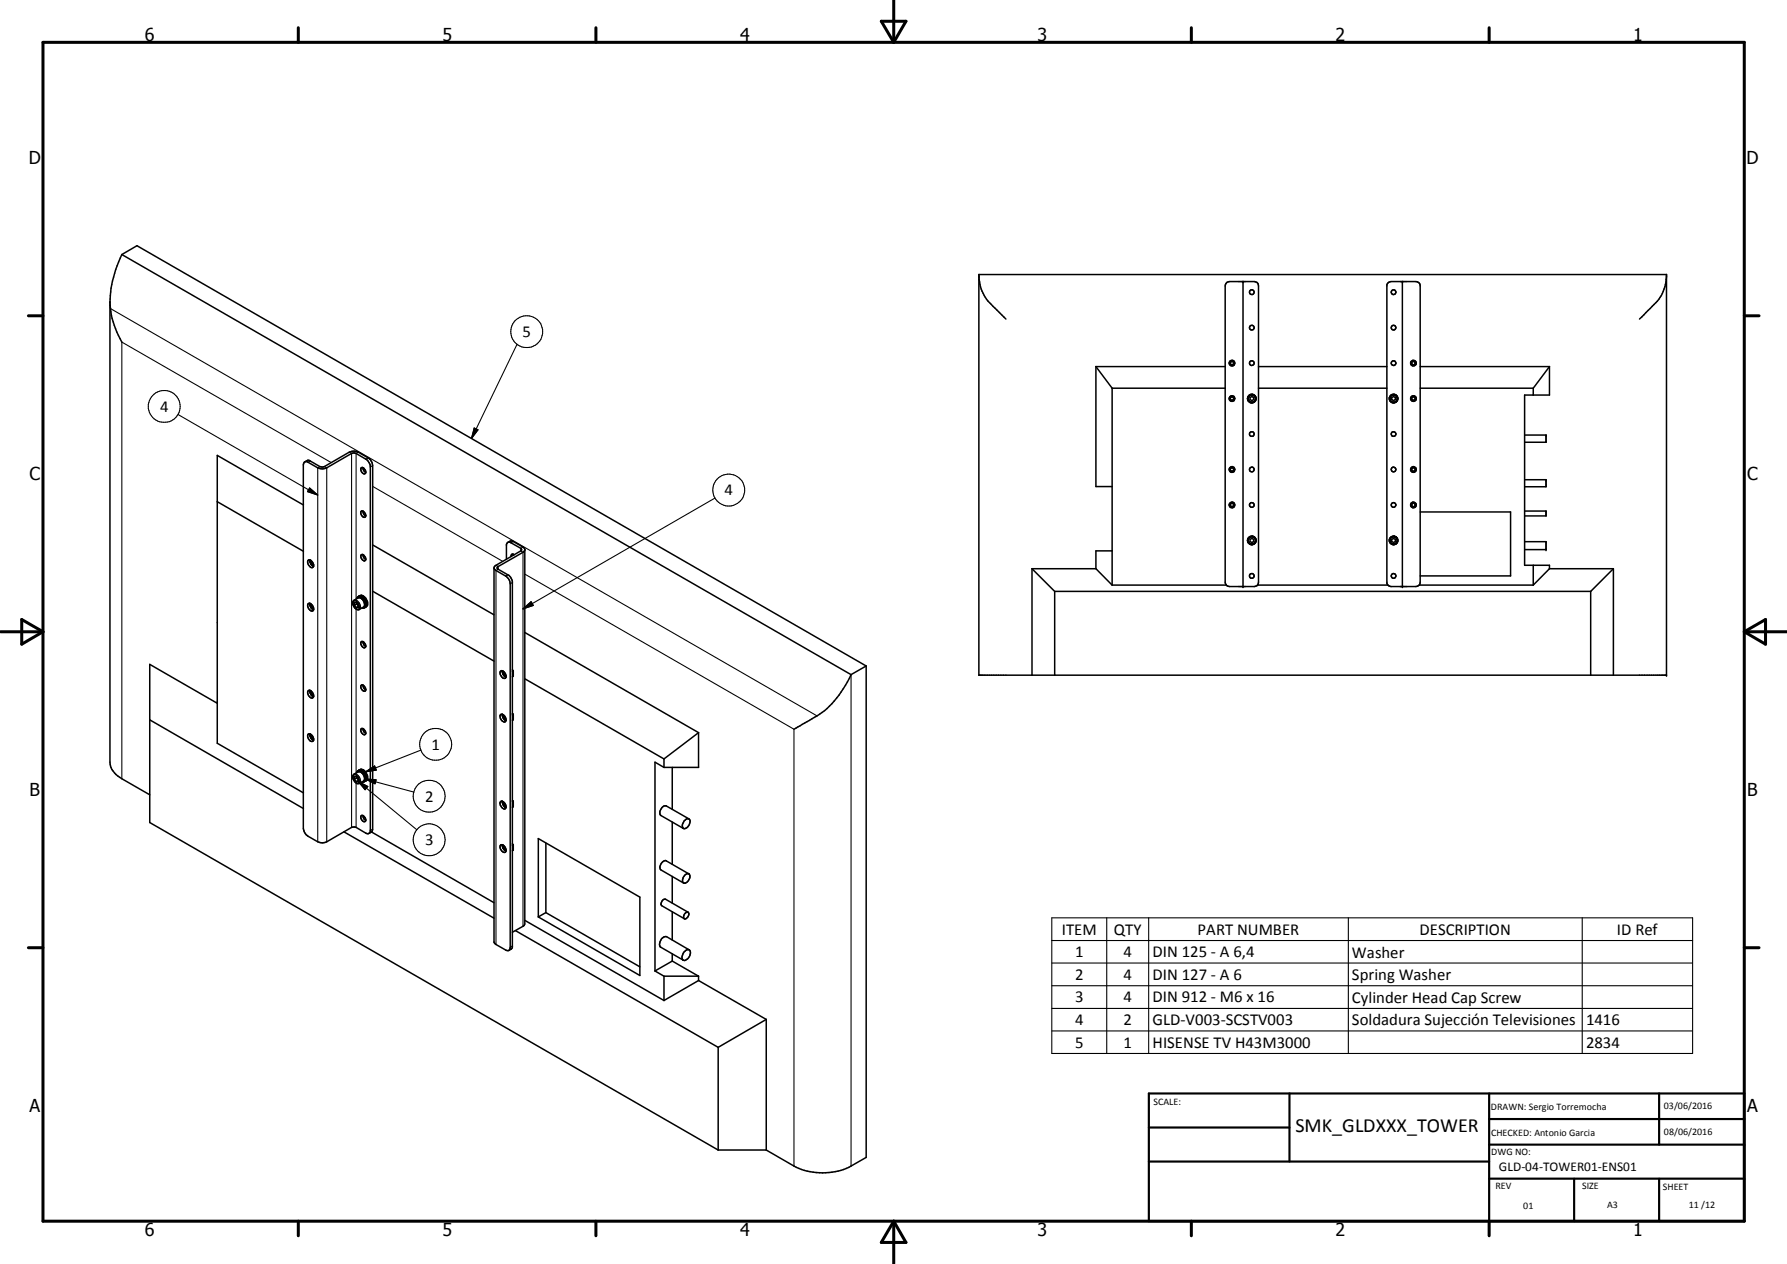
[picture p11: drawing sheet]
<svg xmlns="http://www.w3.org/2000/svg" width="420mm" height="297mm" viewBox="0 0 420 297" stroke-linecap="round" stroke-linejoin="round" font-family="sans-serif">
<g fill="none" stroke="#000" stroke-width=".35">
<path d="M28.6 59.8l171.5 98.7M28.6 59.8a22.5 22.5 0 0 0-2.2 15l1.1 3.2 1.1 2.4M28.6 59.8l3.6-2.1 171.5 98.8M25.9 70.9v108.2a4.5 4.5 0 0 0 2.7 3.9l6.6 3.8M230.2 64.5h161.6v94.2h-161.6zM230.2 64.5v.6M230.2 65.7a10.1 10.1 0 0 0 3.8 6.8l2.5 2.5M288.4 66.4l.7-.2h5.8a.94 .94 0 0 1 1 1v69.6a.95 .95 0 0 1-1 1h-5.8l-.7-.2-.3-.8v-69.6zM292.3 66.2v71.6M326.3 66.5l.8-.3h5.8l.6 .2 .3 .3 .1 .5v69.6l-.1 .5-.3 .3-.6 .2h-5.8l-.6-.2-.4-.5v-70.2zM329.7 66.2v71.6M391.8 65.1a10.3 10.3 0 0 1-2.1 5.7l-4.2 4.2"/>
<path d="M257.7 86.1v28.2h3.8M257.7 86.1l3.8 5.1M257.7 86.1h30.4M261.5 91.2v46.3M261.5 91.2h26.6M293.4 93.4a.99 .99 0 0 0 .7 1.3 .99 .99 0 0 0 1.2-.9M293.4 93.2a.98 .98 0 0 0 .5 1.4 .98 .98 0 0 0 1.3-.6M293.9 93.4l.4-.2 .5 .2v.5l-.5 .2-.4-.2zM294.2 92.7l-.4 .1-.4 .5M294.2 92.7h.3M294.2 92.7l-.6 .3M294.4 92.7v.1"/>
<path d="M294.5 92.7l.4 .1a1.01 1.01 0 0 1 .4 1.1M294.5 92.7v.2M294.5 92.7l.6 .4 .2 .5M295.9 86.1h30.2M295.9 91.2h30.2M326.7 93.7l.1 .5M326.8 93.3l-.1 .2M326.8 94.2l.8 .5M326.8 94.1l.1 .2M326.9 93l-.2 .4 .1 .7M327 94.4l.6 .3M327.2 93.4l.4-.2 .5 .2v.5l-.5 .2-.4-.2z"/>
<path d="M327.6 92.7l-.7 .3M327.7 92.8l.1-.1h.2l.4 .3 .2 .8M327.9 92.7l-.8 .2M327.9 92.7v.2M327.9 92.7l.6 .4M328.4 94.3l-.4 .3-.4 .1M328.5 93.2l.2 .4-.2 .6M328.6 93.9l-.3 .5-.7 .3M333.9 86.1h30.4M333.9 91.2h26.6M360.5 91.2v1.6M364.3 86.1v6.7h-5.8v40h5.8v.8"/>
<path d="M364.3 86.1l-3.8 5.1M51.1 117.9l20.2 11.6M71.3 118.7l-20.2-11.7v67.7l20.2 11.6M71.7 108.5l.6-.3h.4l2.5 1.4 .8 .1 6.1-3.4 1.1-.3 1 .3 2.6 1.4 .7 1.2 .1 86-.3 .6 28.9 16.6M71.7 108.5h.5l2.5 1.4 1.1 .3 1-.3 6.2-3.4 .7 .1 2.3 1.3a1.98 1.98 0 0 1 1.1 1.6v85.9l-.3 .4M71.7 108.5l-.4 .7 .1 85.7 .3 .8 .7 .8 2.3 1.3 1.1 .3 1-.3 6.2-3.4h.7l2.5 1.5h.4l.7-.3M84.9 110l.5-.1 .5 .6a.52 .52 0 0 1-.2 .8 .52 .52 0 0 1-.7-.4l-.2-.5zM85.4 109.9l.1 .7 .5 .4M358.5 102.2h5v1.7h-5M358.5 112.7h5v1.7h-5M72.8 131.6l.3 .1a1.58 1.58 0 0 1 .6 1.4M72.8 131.6h-.3a1.15 1.15 0 0 0 1.1 1.7l.1-.2"/>
<path d="M72.8 131.6l.3 .9 .6 .6M73.2 131.7a.74 .74 0 0 0 .5 1M84.9 120.2a.88 .88 0 0 1 .9 .4 .88 .88 0 0 1 0 .9 .92 .92 0 0 1-.9-1.3zM84.9 130.4l.5-.1 .6 .9a.42 .42 0 0 1-.2 .5 .42 .42 0 0 1-.6-.1l-.4-.7zM85.4 120.1l.3 .9 .3 .2M85.4 130.3l.1 .8 .5 .3M87.6 128.1l28.6 16.4M87.6 138.9l28.6 16.5M116.2 133.5l.4 .6 2.5 1.4 .7 .9 .2 .8v85.4l-.3 .8M116.2 133.5v87.9l.4 .6 2.3 1.3 .8 .1M119.4 127.5a1.03 1.03 0 0 1 1.3-.2l2.3 1.3 .4 .4v88M119.4 127.5l-.3 .4v3.5"/>
<path d="M119.4 127.5l.5-.1 2.6 1.5 .1 .4-6.2 3.7-.2 .5M120.7 130.3v.2M120.9 130.4l-.6-.1-.1 .5M123.4 129.3l-.4 .5-6.1 3.5 .2 .5 2.6 1.4 .3 .4 .5 1.1v85.8l-.3 .6-.5 .3M242.6 133.6h15.1M242.6 133.6l5.4 5.4M242.6 133.6v25.1M248 139h126M248 139v19.7M257.7 133.6l3.8 3.9M261.5 129.5h-3.8v4.1M261.5 137.5h26.8"/>
<path d="M293.3 127l.1 .3a.99 .99 0 0 0 1.4 .6M293.4 126.7l-.1 .3M293.6 126.4l-.3 .6M293.9 126.7l.4-.2 .5 .2v.6l-.5 .2-.4-.2zM294 126.1l-.4 .3M294.4 126v.2M294.5 126l.2 .1M294.5 126l-.5 .1M294.5 126l.4 .2 .3 .5M294.5 126v.2M294.8 126.1l.2 .1M295.1 126.4l.2 .5"/>
<path d="M295.3 126.7a1.01 1.01 0 0 1-.8 1.3 1.01 1.01 0 0 1-1.2-1M295.3 127.1l-.3 .7M295.6 137.5h30.7M326.8 126.6l-.1 .2M327.2 126.7l.4-.2 .5 .2v.6l-.5 .2-.4-.2zM327.3 126.1l-.5 .4M327.6 126l-.3 .1M327.9 126l-.6 .1M327.9 126a.97 .97 0 0 1 .7 1.4 .97 .97 0 0 1-1.6 .3 .97 .97 0 0 1 .3-1.6M327.9 126v.2M328 126.1l-.3 .1M328.1 126.1a1 1 0 0 1 .1 1.7 1 1 0 0 1-1.5-.8"/>
<path d="M333.7 137.5h26.8M333.9 120.3h21.3v15h-21.3M358.5 120.1h5v1.1h-5M358.5 127.3h5v1.9h-5M360.5 132.8v4.7M364.3 133.6h15M364.3 133.6l-3.8 3.9M374 139v19.7M379.3 133.6l-5.3 5.4M379.3 133.6v25.1M72.8 141.8h-.2a1.09 1.09 0 0 0 .7 1.8h.3l.1-.3v-.4M72.8 141.8l.6 .4 .3 .7"/>
<path d="M72.8 141.8l.3 .9 .6 .6M73.2 142a.72 .72 0 0 0 .5 .9M83.1 141.1l1.1-.6a1.4 1.4 0 0 1 1.3 2.2l-1 .5a1.43 1.43 0 0 1-1.4-2.1zM83.3 142.2v-.6h.5l.4 .6v.5l-.4 .1M83.3 142.2l.5 .6M83.9 141.9l.3 .4M83.9 141.9l-.6 .3M83.9 141.8v.1M84.2 142.5l-.4 .3M84.4 140.1a1.02 1.02 0 0 1 1.6 .5 1.68 1.68 0 0 1 .3 1.9l-.4 .2M84.4 140.1l-.2 .1M84.5 140.1h-.1"/>
<path d="M84.5 140.1h.2M84.5 140.1l-.4 .2M84.7 140.1l.6 .2 .6 .7M84.9 140.1l.1 .1M85 140.5v.1M85 140.5a.65 .65 0 0 0-.7-.3 .65 .65 0 0 0-.5 .5M85 150.7a.92 .92 0 0 1 .8 .5 .92 .92 0 0 1 0 1 .9 .9 0 0 1-.9-.5 .9 .9 0 0 1 .1-1zM85 140.2v.5M85 140.2v.3M85.4 150.8l.1 .7 .5 .4M85.7 142.7l-.7 .2M85.9 142.7l-.2 .1"/>
<path d="M86 141.3l-.6-.9-.2-.1-.2 .2a1.9 1.9 0 0 1 .7 2.2M86 141.3l.2 .7M86 142.6l-.1 .1M86 142.6l-.5 .3M86.1 142.5l-.1 .1M86.1 141.8l.1 .2M86.2 142l-.1 .5M86.2 142l-.2 .6M118.1 157.6a1.52 1.52 0 0 0 .8 1.5M118.4 157.8l.1 .6 .5 .4M118.9 158.7l-.1-.4-.6-.7-.6 .2a1.19 1.19 0 0 0 1.2 1.6l.1-.3M118.9 158.7v.4"/>
<path d="M120.5 157.4l.2 .2M120.7 157.6l-.2 .1M120.7 157.6v1.3l-.2 .1M123.4 148.6l40.8 23.6M123.4 159.5l32.7 18.9M200.1 158.5a21.8 21.8 0 0 1-10.9 11.4l-2.5 1.5M203.7 156.5v115.5l-3.6 2a14.8 14.8 0 0 1-13.4 0l-6.5-3.7M203.7 156.5l-3.6 2M35.2 169.2l36.1 20.8M51.1 165.3l-15.9-9.2v37.2l133.7 77M72.4 172.6a1.08 1.08 0 0 1 1.3 1.3 .69 .69 0 0 1-.7 .3 .69 .69 0 0 1-.5-.6l-.2-.5zM72.8 162.2h-.2a1.09 1.09 0 0 0 .7 1.8l.4-.3"/>
<path d="M72.8 162.2l.6 .5 .3 .6M72.8 162.2l.3 1 .6 .5M72.8 172.5v.3l.4 .8 .5 .3M73.2 172.6v.6l.5 .4M73.2 162.4v.6l.5 .4M73.7 163.3v.4M84.9 161.1a.75 .75 0 0 1 1.1 .7l-.1 .5a.88 .88 0 0 1-.9-.3 .88 .88 0 0 1-.1-.9zM85 171.2a.92 .92 0 0 1 .8 .5 .92 .92 0 0 1 0 .9 .95 .95 0 0 1-.8-1.4zM85.4 161l.1 .7 .5 .4M85.4 171.2l.1 .8 .5 .3M117.6 168l.2-.1a1.1 1.1 0 0 1 1 .6 1.1 1.1 0 0 1-.1 1.2 1.32 1.32 0 0 1-1.1-1.7zM118.1 167.9a1.43 1.43 0 0 0 .8 1.4"/>
<path d="M118.4 168l.2 .8 .4 .2M120.5 167.6l.2 .3M120.7 167.9v1.3h-.2M120.7 167.9h-.2M156.1 178.4v1.9M164.2 172.2v8.1h-8.1M164.2 172.2l-8.1 6.2M80.9 195.5l35.3 20.3M83.1 182l1.1-.6a1.44 1.44 0 0 1 1.3 2.2l-1 .5a1.46 1.46 0 0 1-1.4-2.1zM83.3 183.1v-.6h.5l.4 .5v.6l-.4 .1M83.3 183.1l.5 .6M83.9 182.8l.3 .4"/>
<path d="M83.9 182.8l-.6 .3M83.9 182.6v.2M84.1 181.2l-.3 .4M84.1 181.2l.3-.1 .6 .3M84.2 183.4l-.4 .3M84.4 181l-.2 .1M84.4 181a1.13 1.13 0 0 1 1.6 .5 1.51 1.51 0 0 1 .1 1.9l-.4 .2M84.4 181h.5l1 .9M84.9 191.7a.88 .88 0 0 1 .9 .4 .88 .88 0 0 1 0 1 .99 .99 0 0 1-.9-1.4zM85 181.4v.1M85 181.1v.5M85 181.1v.3"/>
<path d="M85 181.1l-.5-.1-.4 .2M85.2 181.1l-.2 .3 .6 .6a1.5 1.5 0 0 1 .1 1.6M85.3 181.2l.6 .7 .2 .5M85.4 191.6l.1 .8 .5 .3M85.7 183.6l-.7 .2M86 182.1l.1 .3M86.1 182.4l.1 .5M86.2 182.9l-.2 .6M86.2 182.9l-.2 .6-.5 .3M117.6 188.5l.2-.2a1.09 1.09 0 0 1 1 .6 1.09 1.09 0 0 1-.1 1.2 1.4 1.4 0 0 1-1.1-1.6zM117.6 198.7l.2-.2a1.1 1.1 0 0 1 1 .6 1.1 1.1 0 0 1-.1 1.2 1.32 1.32 0 0 1-1.1-1.6zM118.1 188.3a1.52 1.52 0 0 0 .8 1.5"/>
<path d="M118.1 198.5a1.43 1.43 0 0 0 .8 1.5M118.4 188.5l.2 .7 .4 .2M118.4 198.7l.2 .7 .4 .2M120.5 188.1l.2 .2M120.5 198.3l.2 .2M120.7 188.3v1.3l-.2 .1M120.7 198.5v1.3l-.2 .1M120.7 188.3l-.2 .1M120.7 198.5l-.2 .1M126.6 197.1l23.8 13.7v18.4l-23.8-13.7zM128.3 198.1v16.4M156.1 180.3l-2.1-1.2v49.1"/>
<path d="M158.1 180.3v9.9M158.1 193.2v9.9M160.9 192.9a.74 .74 0 0 1 .6-.5 .74 .74 0 0 1 .8 .5 1.54 1.54 0 0 1-1.7 1.7l-.1-.2a1.57 1.57 0 0 1 .4-1.5zM162 192.4l-5.3-3a1.47 1.47 0 0 0-1.3 2.2l5.3 3.1M121.2 218.7l47.7 27.4M123.4 216.3l32.7 18.8M123.4 217.1l-.4 .6-2.5 1.4M128.3 214.5l-1.7 1M128.3 214.5l22.1 12.7M158.1 206v6.2M158.1 214.2v6.7M161.1 205.6l.7-.3a1.23 1.23 0 0 1-.3 2l-.5 .3-.5-.4 .1-.9z"/>
<path d="M161.8 214.4a1.02 1.02 0 0 1-.9 1.5M161.8 214.4a.99 .99 0 0 0-.9 1.5M161.8 214.4l-5.3-3.1a1.02 1.02 0 0 0-.9 1.6l5.3 3M162 205.4l-5.3-3.1a1.42 1.42 0 0 0-1.3 2.1l5.3 3.1M154 228.2l2.1 1.2M156.1 229.4v5.7M156.1 229.4h8.1M158.1 224.2v1.6M158.1 225.8l6.1 3.6M158.1 225.8l-4.1 2.4M160.9 223.7a.81 .81 0 0 1 .6-.5 .81 .81 0 0 1 .8 .4 1.94 1.94 0 0 1-1.4 2.1l-.3-.1a1.47 1.47 0 0 1 .3-1.9zM162 223.2l-5.3-3.1a1.68 1.68 0 0 0-1.5 2.4l5.4 3.1"/>
<path d="M164.2 229.4v1M164.2 230.4l16 9.2M164.2 230.4l-8.1 4.7M180.2 239.6l-11.3 6.5M180.2 239.6v30.7M168.9 246.1v24.2M168.9 270.3h11.3"/>
<circle cx="294.3" cy="68.7" r=".55"/>
<circle cx="294.3" cy="77" r=".56"/>
<circle cx="327.7" cy="77" r=".55"/>
<circle cx="327.7" cy="68.7" r=".56"/>
<circle cx="289.6" cy="85.3" r=".66"/>
<circle cx="289.6" cy="85.3" r=".4"/>
<circle cx="289.7" cy="93.7" r=".42"/>
<circle cx="289.7" cy="93.7" r=".67"/>
<circle cx="294.3" cy="85.3" r=".55"/>
<circle cx="294.3" cy="93.7" r=".83"/>
<circle cx="327.7" cy="93.7" r=".83"/>
<circle cx="327.7" cy="85.3" r=".54"/>
<circle cx="332.3" cy="93.7" r=".41"/>
<circle cx="332.3" cy="85.3" r=".67"/>
<circle cx="332.3" cy="93.7" r=".67"/>
<circle cx="332.3" cy="85.3" r=".42"/>
<circle cx="289.6" cy="110.4" r=".66"/>
<circle cx="289.7" cy="110.3" r=".42"/>
<circle cx="289.7" cy="118.7" r=".67"/>
<circle cx="289.7" cy="118.7" r=".4"/>
<circle cx="294.3" cy="110.3" r=".55"/>
<circle cx="294.3" cy="118.7" r=".56"/>
<circle cx="294.3" cy="102" r=".55"/>
<circle cx="327.7" cy="102" r=".55"/>
<circle cx="327.7" cy="110.3" r=".55"/>
<circle cx="327.7" cy="118.7" r=".55"/>
<circle cx="332.3" cy="118.7" r=".67"/>
<circle cx="332.3" cy="118.7" r=".42"/>
<circle cx="332.3" cy="110.3" r=".42"/>
<circle cx="332.3" cy="110.3" r=".68"/>
<circle cx="294.3" cy="135.3" r=".55"/>
<circle cx="294.3" cy="127" r=".83"/>
<circle cx="327.7" cy="127" r=".83"/>
<circle cx="327.7" cy="135.3" r=".55"/>
</g>
<g fill="#000">
<circle cx="292.3" cy="66.2" r=".18"/>
<circle cx="329.7" cy="66.2" r=".18"/>
<circle cx="363.5" cy="102.2" r=".18"/>
<circle cx="292.3" cy="137.8" r=".18"/>
<circle cx="329.7" cy="137.8" r=".18"/>
<circle cx="363.5" cy="129.2" r=".18"/>
<circle cx="391.8" cy="158.7" r=".18"/>
</g>
<g fill="none" stroke="#000" stroke-width=".25">
<path d="M26 72.5l166.1 95.7M41.9 97.4l32.8 18.9M121.6 80.9l-10.7 22.1M72.8 114.7l1.9 1.6-2.4-.8zM72.9 108.3l-.5 .3M75.2 109.6l-.5 .3v87.9M76.3 109.6l.5 .3v87.9M77.9 108.7l-49.3-28.3v102.6M82.1 106.3l.6 .3v87.8M84.2 106.3l-.5 .3v34.2M86.6 107.6l-.6 .3M87.6 114.3l30.6 17.6"/>
<path d="M87.6 109.4l-.5 .3M111.5 100.6l.9 .4-1.5 2zM168.1 117.1l-45.1 26M116.6 132.8l.5 .3v.7l-.5 .3v87.9M119.4 135.1l-.5 .3M120.5 136.9l-.5 .3M120.7 127.3l-.6 .3M123 128.6l-.5 .3v.6l.5 .3v87.9M123.4 134.9l63.3 36.5v102.6M83.2 141.3a1.25 1.25 0 0 1 1.1 1.9 1.31 1.31 0 0 1-1.1-1.9zM83.3 141.1a1.41 1.41 0 0 1 1.2 2.1M83.7 143.1v38.6"/>
<path d="M123 143.1l1.9-1.7 .5 .9zM200.1 158.5v115.5M99 176.3l-13.1 5.1M83.2 182.2a1.23 1.23 0 0 1 1.1 1.8 1.26 1.26 0 0 1-1.1-1.8zM83.3 181.9a1.45 1.45 0 0 1 1.2 2.2M83.7 184v10.4M84.2 183.6l2.3 1.2-.7 .8zM84.2 183.6l13.8 11.4M85.9 183l2.5 .3-.2 .9zM85.9 183l11.4 3.1M85.9 181.4l2.2-1.4 .4 1zM87.6 194.9l-.5 .3"/>
<path d="M247.3 215.7h150.7v31.9h-150.7zM260.2 215.7v31.9M270.1 215.7v31.9M317 215.7v31.9M372 215.7v31.9M120.5 222.3l-.5 .3M247.3 221h150.7M247.3 226.3h150.7M247.3 231.6h150.7M247.3 237h150.7M247.3 242.3h150.7"/>
<circle cx="123.9" cy="78" r="3.8"/>
<circle cx="38.6" cy="95.5" r="3.8"/>
<circle cx="171.3" cy="115.2" r="3.8"/>
<circle cx="102.4" cy="174.9" r="3.8"/>
<circle cx="100.9" cy="197.4" r="3.7"/>
<circle cx="100.9" cy="187.1" r="3.7"/>
</g>
<g fill="none" stroke="#000" stroke-width=".71">
<path d="M10.1 9.9h400v277.1h-400zM70.1 6.5v3.4M140.1 6.5v3.4M207.2 5h5.8l-2.9 4.9zM210.1 0v9.9M280.1 6.5v3.4M350.1 6.5v3.4M6.7 74.2h3.4M410.1 74.2h3.5M.1 148.5h10M5.1 145.6l5 2.9-5 2.9zM410.1 148.5h10"/>
<path d="M410.1 148.5l5-2.9v5.8zM6.7 222.7h3.4M410.1 222.7h3.5M70.1 287v3.4M140.1 287v3.4M210.1 287v10M210.1 287l2.9 5h-5.8zM280.1 287v3.4M350.1 287v3.4"/>
</g>
<path d="M270.1 257h140v30h-140zM303.2 257v16M350.1 257v30M390.1 257v12M270.1 265h33.1M270.1 273h80M350.1 277h60M350.1 269h60M350.1 263h60M370.1 277v10M390.1 277v10" fill="none" stroke="#000" stroke-width=".51"/>
<path d="M72.8 114.7l1.9 1.6-2.4-.8zM111.5 100.6l.9 .4-1.5 2zM123 143.1l1.9-1.7 .5 .9zM84.2 183.6l2.3 1.2-.7 .8zM85.9 181.4l2.2-1.4 .4 1zM85.9 183l2.5 .3-.2 .9z" fill="#000"/>
<text font-size="4.7" x="304.6" y="266.1">SMK_GLDXXX_TOWER</text>
<g font-size="4.2">
<text x="34" y="9.6">6</text>
<text x="104" y="9.6">5</text>
<text x="174" y="9.6">4</text>
<text x="244" y="9.6">3</text>
<text x="314" y="9.6">2</text>
<text x="384" y="9.6">1</text>
<text x="6.8" y="38.7">D</text>
<text x="410.6" y="38.7">D</text>
<text x="7" y="112.9">C</text>
<text x="410.8" y="112.9">C</text>
<text x="7" y="187.1">B</text>
<text x="410.8" y="187.1">B</text>
<text x="7" y="261.4">A</text>
<text x="410.8" y="261.4">A</text>
<text x="34" y="290.4">6</text>
<text x="104" y="290.4">5</text>
<text x="174" y="290.4">4</text>
<text x="244" y="290.4">3</text>
<text x="314" y="290.4">2</text>
<text x="384" y="290.4">1</text>
</g>
<g font-size="3.9">
<text x="122.9" y="79.2">5</text>
<text x="37.7" y="96.8">4</text>
<text x="170.4" y="116.4">4</text>
<text x="101.5" y="176.2">1</text>
<text x="99.9" y="188.4">2</text>
<text x="99.9" y="198.6">3</text>
<text x="249.7" y="219.6">ITEM</text>
<text x="261.9" y="219.6">QTY</text>
<text x="281.6" y="219.6">PART NUMBER</text>
<text x="333.7" y="219.6">DESCRIPTION</text>
<text x="380.2" y="219.7">ID Ref</text>
<text x="252.8" y="224.9">1</text>
<text x="264.1" y="224.9">4</text>
<text x="271" y="225">DIN 125 - A 6,4</text>
<text x="317.9" y="225">Washer</text>
<text x="252.8" y="230.3">2</text>
<text x="264.1" y="230.3">4</text>
<text x="271" y="230.3">DIN 127 - A 6</text>
<text x="317.9" y="230.3">Spring Washer</text>
<text x="252.8" y="235.6">3</text>
<text x="264.1" y="235.6">4</text>
<text x="271" y="235.6">DIN 912 - M6 x 16</text>
<text x="317.9" y="235.6">Cylinder Head Cap Screw</text>
<text x="252.8" y="240.9">4</text>
<text x="264.1" y="240.9">2</text>
<text x="271" y="240.9">GLD-V003-SCSTV003</text>
<text x="317.9" y="241">Soldadura Sujección Televisiones</text>
<text x="372.9" y="240.9">1416</text>
<text x="252.8" y="246.2">5</text>
<text x="264.1" y="246.2">1</text>
<text x="271" y="246.2">HISENSE TV H43M3000</text>
<text x="372.9" y="246.2">2834</text>
</g>
<text font-size="3.1" x="352.4" y="275.2">GLD-04-TOWER01-ENS01</text>
<g font-size="2.4">
<text x="271.2" y="259.7">SCALE:</text>
<text x="350.6" y="260.8">DRAWN: Sergio Torremocha</text>
<text x="391.2" y="260.6">03/06/2016</text>
<text x="350.6" y="267">CHECKED: Antonio Garcia</text>
<text x="391.2" y="266.7">08/06/2016</text>
<text x="350.6" y="271.4">DWG NO:</text>
<text x="351.6" y="279.3">REV</text>
<text x="372" y="279.4">SIZE</text>
<text x="391" y="279.6">SHEET</text>
<text x="358.1" y="284.1">01</text>
<text x="377.9" y="283.8">A3</text>
<text x="397.1" y="283.8">11 /12</text>
</g>
</svg>
